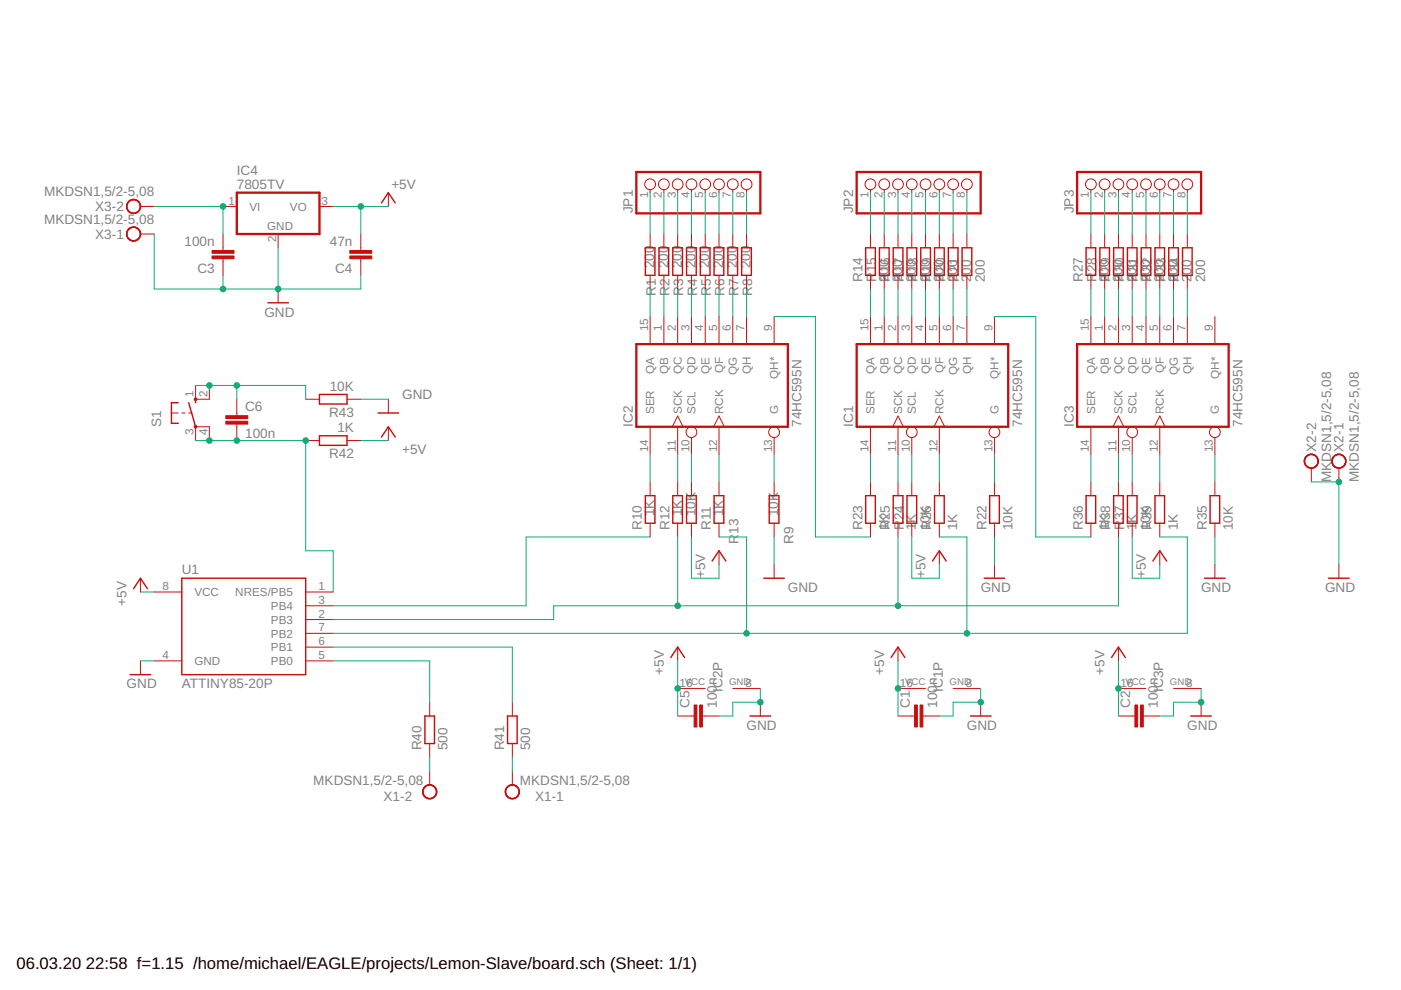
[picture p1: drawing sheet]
<svg xmlns="http://www.w3.org/2000/svg" width="297mm" height="210mm" viewBox="0 0 297 210" stroke-linecap="round" stroke-linejoin="round" font-family="sans-serif">
<g fill="none" stroke="#c90d0c" stroke-width=".49">
<path d="M134.9 36.5h26.3v8.7h-26.3zM181.6 36.5h26.3v8.7h-26.3zM228.4 36.5h26.3v8.7h-26.3zM50.2 40.9h17.5v8.7h-17.5zM134.9 73h32.1v17.5h-32.1zM181.6 73h32.2v17.5h-32.2zM228.4 73h32.1v17.5h-32.1z"/>
<circle cx="41.5" cy="90.5" r=".15"/>
<circle cx="41.5" cy="84.6" r=".15"/>
</g>
<g fill="none" stroke="#c90d0c" stroke-width=".21">
<path d="M29.8 43.8h2.9M29.8 49.6h2.9M47.3 43.8h2.9M47.3 49.6v3.5M47.3 54.9v3.5M59 49.6v2.9M67.7 43.8h3M76.5 49.6v3.5M76.5 54.9v3.5M82.3 40.9v2.9M137.8 40.2v.7M137.8 49.6v2.9"/>
<path d="M137.8 58.4v2.9M140.8 40.2v.7M140.8 49.6v2.9M140.8 58.4v2.9M143.7 40.2v.7M143.7 49.6v2.9M143.7 58.4v2.9M146.6 40.2v.7M146.6 49.6v2.9M146.6 58.4v2.9M149.5 40.2v.7M149.5 49.6v2.9"/>
<path d="M149.5 58.4v2.9M152.4 40.2v.7M152.4 49.6v2.9M152.4 58.4v2.9M155.4 40.2v.7M155.4 49.6v2.9M155.4 58.4v2.9M158.3 40.2v.7M158.3 49.6v2.9M158.3 58.4v2.9M184.6 40.2v.7M184.6 49.6v2.9"/>
<path d="M184.6 58.4v2.9M187.5 40.2v.7M187.5 49.6v2.9M187.5 58.4v2.9M190.4 40.2v.7M190.4 49.6v2.9M190.4 58.4v2.9M193.3 40.2v.7M193.3 49.6v2.9M193.3 58.4v2.9M196.2 40.2v.7M196.2 49.6v2.9"/>
<path d="M196.2 58.4v2.9M199.2 40.2v.7M199.2 49.6v2.9M199.2 58.4v2.9M202.1 40.2v.7M202.1 49.6v2.9M202.1 58.4v2.9M205 40.2v.7M205 49.6v2.9M205 58.4v2.9M231.3 40.2v.7M231.3 49.6v2.9"/>
<path d="M231.3 58.4v2.9M234.2 40.2v.7M234.2 49.6v2.9M234.2 58.4v2.9M237.1 40.2v.7M237.1 49.6v2.9M237.1 58.4v2.9M240.1 40.2v.7M240.1 49.6v2.9M240.1 58.4v2.9M243 40.2v.7M243 49.6v2.9"/>
<path d="M243 58.4v2.9M245.9 40.2v.7M245.9 49.6v2.9M245.9 58.4v2.9M248.8 40.2v.7M248.8 49.6v2.9M248.8 58.4v2.9M251.7 40.2v.7M251.7 49.6v2.9M251.7 58.4v2.9M59 61.3v2.9M137.8 67.1v5.9"/>
<path d="M140.8 67.1v5.9M143.7 67.1v5.9M146.6 67.1v5.9M149.5 67.1v5.9M152.4 67.1v5.9M155.4 67.1v5.9M158.3 67.1v5.9M164.1 67.1v5.9M184.6 67.1v5.9M187.5 67.1v5.9M190.4 67.1v5.9M193.3 67.1v5.9"/>
<path d="M196.2 67.1v5.9M199.2 67.1v5.9M202.1 67.1v5.9M205 67.1v5.9M210.8 67.1v5.9M231.3 67.1v5.9M234.2 67.1v5.9M237.1 67.1v5.9M240.1 67.1v5.9M243 67.1v5.9M245.9 67.1v5.9M248.8 67.1v5.9"/>
<path d="M251.7 67.1v5.9M257.6 67.1v5.9M36.3 87.6h1.5M38.5 87.6h.8M40 87.6h.7M41.5 81.7v2.9h2.9v-2.9M41.5 93.4v-2.9h2.9v2.9M50.2 84.6v3.6M50.2 89.9v3.5M64.8 84.6h2.9M64.8 93.4h2.9M73.6 84.6h2.9"/>
<path d="M73.6 93.4h2.9M82.3 84.6v3M82.3 90.5v2.9M137.8 90.5v5.8M142.5 90.5l1.2-2.3 1.1 2.3M143.7 90.5v5.8M146.6 92.8v3.5M151.3 90.5l1.1-2.3 1.2 2.3M152.4 90.5v5.8M164.1 92.8v3.5M184.6 90.5v5.8M189.3 90.5l1.1-2.3 1.1 2.3"/>
<path d="M190.4 90.5v5.8M193.3 92.8v3.5M198 90.5l1.2-2.3 1.1 2.3M199.2 90.5v5.8M210.8 92.8v3.5M231.3 90.5v5.8M236 90.5l1.1-2.3 1.2 2.3M237.1 90.5v5.8M240.1 92.8v3.5M244.8 90.5l1.1-2.3 1.1 2.3M245.9 90.5v5.8M257.6 92.8v3.5"/>
<path d="M278 99.3v2.9M283.9 99.3v2.9M137.8 102.2v2.9M137.8 110.9v3M143.7 102.2v2.9M143.7 110.9v3M146.6 102.2v2.9M146.6 110.9v3M152.4 102.2v2.9M152.4 110.9v3M152.4 116.8v2.9M164.1 102.2v2.9"/>
<path d="M164.1 110.9v3M164.1 119.7v2.9M184.6 102.2v2.9M184.6 110.9v3M190.4 102.2v2.9M190.4 110.9v3M193.3 102.2v2.9M193.3 110.9v3M199.2 102.2v2.9M199.2 110.9v3M199.2 116.8v2.9M210.8 102.2v2.9"/>
<path d="M210.8 110.9v3M210.8 119.7v2.9M231.3 102.2v2.9M231.3 110.9v3M237.1 102.2v2.9M237.1 110.9v3M240.1 102.2v2.9M240.1 110.9v3M245.9 102.2v2.9M245.9 110.9v3M245.9 116.8v2.9M257.6 102.2v2.9"/>
<path d="M257.6 110.9v3M257.6 119.7v2.9M283.9 119.7v2.9M29.8 122.6v2.9M32.7 125.5h5.8M64.8 137.2h5.9M64.8 134.3h5.9M64.8 131.4h5.9M64.8 128.4h5.9M64.8 125.5h5.9M143.7 137.2v2.9M190.4 137.2v2.9"/>
<path d="M237.1 137.2v2.9M29.8 140.1v2.9M32.7 140.1h5.8M64.8 140.1h5.9M91.1 148.9v2.9M91.1 157.6v3M108.6 148.9v2.9M108.6 157.6v3M143.7 146h5.8M143.7 151.8h3.5M148.9 151.8h3.5M155.4 146h5.8"/>
<path d="M161.2 148.9v2.9M190.4 146h5.8M190.4 151.8h3.5M195.7 151.8h3.5M202.1 146h5.8M207.9 148.9v2.9M237.1 146h5.9M237.1 151.8h3.5M242.4 151.8h3.5M248.8 146h5.9M254.7 148.9v2.9M91.1 163.5v2.9"/>
<path d="M108.6 163.5v2.9"/>
<circle cx="137.8" cy="39.1" r="1.14"/>
<circle cx="140.8" cy="39.1" r="1.14"/>
<circle cx="143.7" cy="39.1" r="1.14"/>
<circle cx="146.6" cy="39.1" r="1.14"/>
<circle cx="149.5" cy="39.1" r="1.14"/>
<circle cx="152.4" cy="39.1" r="1.14"/>
<circle cx="155.4" cy="39.1" r="1.14"/>
<circle cx="158.3" cy="39.1" r="1.14"/>
<circle cx="184.6" cy="39.1" r="1.14"/>
<circle cx="187.5" cy="39.1" r="1.14"/>
<circle cx="190.4" cy="39.1" r="1.14"/>
<circle cx="193.3" cy="39.1" r="1.14"/>
<circle cx="196.2" cy="39.1" r="1.14"/>
<circle cx="199.2" cy="39.1" r="1.14"/>
<circle cx="202.1" cy="39.1" r="1.14"/>
<circle cx="205" cy="39.1" r="1.14"/>
<circle cx="231.3" cy="39.1" r="1.14"/>
<circle cx="234.2" cy="39.1" r="1.14"/>
<circle cx="237.1" cy="39.1" r="1.14"/>
<circle cx="240.1" cy="39.1" r="1.14"/>
<circle cx="243" cy="39.1" r="1.14"/>
<circle cx="245.9" cy="39.1" r="1.14"/>
<circle cx="248.8" cy="39.1" r="1.14"/>
<circle cx="251.7" cy="39.1" r="1.14"/>
<circle cx="146.6" cy="91.6" r="1.14"/>
<circle cx="164.1" cy="91.6" r="1.14"/>
<circle cx="193.3" cy="91.6" r="1.14"/>
<circle cx="210.8" cy="91.6" r="1.14"/>
<circle cx="240.1" cy="91.6" r="1.14"/>
<circle cx="257.6" cy="91.6" r="1.14"/>
</g>
<g fill="none" stroke="#c90d0c" stroke-width=".3">
<path d="M80.9 43l1.4-2.1 1.5 2.1M136.8 52.5h2.1v5.9h-2.1zM139.7 52.5h2.1v5.9h-2.1zM142.6 52.5h2.1v5.9h-2.1zM145.6 52.5h2v5.9h-2zM148.5 52.5h2v5.9h-2zM151.4 52.5h2.1v5.9h-2.1zM154.3 52.5h2.1v5.9h-2.1zM157.2 52.5h2.1v5.9h-2.1zM183.5 52.5h2.1v5.9h-2.1zM186.5 52.5h2v5.9h-2zM189.4 52.5h2v5.9h-2z"/>
<path d="M192.3 52.5h2.1v5.9h-2.1zM195.2 52.5h2.1v5.9h-2.1zM198.1 52.5h2.1v5.9h-2.1zM201.1 52.5h2v5.9h-2zM204 52.5h2v5.9h-2zM230.3 52.5h2v5.9h-2zM233.2 52.5h2v5.9h-2zM236.1 52.5h2v5.9h-2zM239 52.5h2.1v5.9h-2.1zM242 52.5h2v5.9h-2zM244.9 52.5h2v5.9h-2zM247.8 52.5h2v5.9h-2z"/>
<path d="M250.7 52.5h2.1v5.9h-2.1zM56.8 64.2h4.4M37.8 85.4h-1.5v4.3h1.5M40 85.4l1.5 5.1M41.5 84.6v.8M67.7 92.4h5.9v2h-5.9zM67.7 83.6h5.9v2.1h-5.9zM80.2 87.6h4.3M80.9 92.7l1.4-2.2 1.5 2.2M136.8 105.1h2.1v5.8h-2.1zM142.6 105.1h2.1v5.8h-2.1zM145.6 105.1h2v5.8h-2z"/>
<path d="M151 119l1.4-2.2 1.5 2.2M151.4 105.1h2.1v5.8h-2.1zM163.1 105.1h2v5.8h-2zM183.5 105.1h2.1v5.8h-2.1zM189.4 105.1h2v5.8h-2zM192.3 105.1h2.1v5.8h-2.1zM197.7 119l1.5-2.2 1.4 2.2M198.1 105.1h2.1v5.8h-2.1zM209.8 105.1h2.1v5.8h-2.1zM230.3 105.1h2v5.8h-2zM236.1 105.1h2v5.8h-2zM239 105.1h2.1v5.8h-2.1z"/>
<path d="M244.4 119l1.5-2.2 1.5 2.2M244.9 105.1h2v5.8h-2zM256.6 105.1h2v5.8h-2zM28.3 124.8l1.5-2.2 1.4 2.2M38.5 122.6h26.3v20.4h-26.3zM142.2 139.4l1.5-2.2 1.4 2.2M161.9 122.6h4.4M188.9 139.4l1.5-2.2 1.5 2.2M208.7 122.6h4.3M235.7 139.4l1.4-2.2 1.5 2.2M255.4 122.6h4.4M281.7 122.6h4.3"/>
<path d="M27.6 143h4.4M90.1 151.8h2v5.8h-2zM107.6 151.8h2v5.8h-2zM159 151.8h4.4M205.7 151.8h4.4M252.5 151.8h4.3"/>
<circle cx="28.3" cy="43.8" r="1.46"/>
<circle cx="28.3" cy="49.6" r="1.46"/>
<circle cx="278" cy="97.8" r="1.46"/>
<circle cx="283.9" cy="97.8" r="1.46"/>
<circle cx="91.1" cy="167.9" r="1.46"/>
<circle cx="108.6" cy="167.9" r="1.46"/>
</g>
<g fill="#c90d0c" stroke="#c90d0c" stroke-width=".21">
<path d="M147.2 149.5h.6v4.6h-.6z"/>
<path d="M148.3 149.5h.6v4.6h-.6z"/>
<path d="M193.9 149.5h.6v4.6h-.6z"/>
<path d="M195.1 149.5h.6v4.6h-.6z"/>
<path d="M240.6 149.5h.6v4.6h-.6z"/>
<path d="M241.8 149.5h.6v4.6h-.6z"/>
<path d="M45 54.3h4.6v.6h-4.6z"/>
<path d="M45 53.1h4.6v.6h-4.6z"/>
<path d="M74.2 54.3h4.6v.6h-4.6z"/>
<path d="M74.2 53.1h4.6v.6h-4.6z"/>
<path d="M47.9 88.1h4.6v.6h-4.6z"/>
<path d="M47.9 89.3h4.6v.6h-4.6z"/>
</g>
<g fill="none" stroke="#0dab76" stroke-width=".21">
<path d="M32.7 49.6v11.7h43.8v-2.9M32.7 43.8h14.6v5.8M47.3 58.4v2.9M59 52.5v8.8M70.7 43.8h11.6M76.5 43.8v5.8M137.8 40.9v8.7M140.8 40.9v8.7M143.7 40.9v8.7M146.6 40.9v8.7M149.5 40.9v8.7M152.4 40.9v8.7"/>
<path d="M155.4 40.9v8.7M158.3 40.9v8.7M184.6 40.9v8.7M187.5 40.9v8.7M190.4 40.9v8.7M193.3 40.9v8.7M196.2 40.9v8.7M199.2 40.9v8.7M202.1 40.9v8.7M205 40.9v8.7M231.3 40.9v8.7M234.2 40.9v8.7"/>
<path d="M237.1 40.9v8.7M240.1 40.9v8.7M243 40.9v8.7M245.9 40.9v8.7M248.8 40.9v8.7M251.7 40.9v8.7M137.8 61.3v5.8M140.8 61.3v5.8M143.7 61.3v5.8M146.6 61.3v5.8M149.5 61.3v5.8M152.4 61.3v5.8"/>
<path d="M155.4 61.3v5.8M158.3 61.3v5.8M164.1 67.1h8.8v46.8h11.7M184.6 61.3v5.8M187.5 61.3v5.8M190.4 61.3v5.8M193.3 61.3v5.8M196.2 61.3v5.8M199.2 61.3v5.8M202.1 61.3v5.8M205 61.3v5.8M210.8 67.1h8.8v46.8h11.7"/>
<path d="M231.3 61.3v5.8M234.2 61.3v5.8M237.1 61.3v5.8M240.1 61.3v5.8M243 61.3v5.8M245.9 61.3v5.8M248.8 61.3v5.8M251.7 61.3v5.8M41.5 93.4h23.3v23.4h5.9v8.7M41.5 81.7h23.3v2.9M50.2 81.7v2.9M76.5 84.6h5.8"/>
<path d="M76.5 93.4h5.8M137.8 96.3v5.9M143.7 96.3v5.9M146.6 96.3v5.9M152.4 96.3v5.9M164.1 96.3v5.9M184.6 96.3v5.9M190.4 96.3v5.9M193.3 96.3v5.9M199.2 96.3v5.9M210.8 96.3v5.9M231.3 96.3v5.9"/>
<path d="M237.1 96.3v5.9M240.1 96.3v5.9M245.9 96.3v5.9M257.6 96.3v5.9M137.8 113.9h-26.3v14.5h-40.8M143.7 113.9v14.5M146.6 113.9v8.7h5.8v-2.9M152.4 113.9h5.9v20.4M164.1 113.9v5.8M190.4 113.9v14.5M193.3 113.9v8.7h5.9v-2.9M199.2 113.9h5.8v20.4"/>
<path d="M210.8 113.9v5.8M237.1 113.9v14.5h-119.7v3h-46.7M240.1 113.9v8.7h5.8v-2.9M245.9 113.9h5.8v20.4h-181M257.6 113.9v5.8M278 102.2h5.9v17.5M29.8 125.5h2.9M70.7 137.2h37.9v11.7M29.8 140.1h2.9M70.7 140.1h20.4v8.8M143.7 140.1v11.7M161.2 146v2.9h-5.8v2.9h-3"/>
<path d="M190.4 140.1v11.7M207.9 146v2.9h-5.8v2.9h-2.9M237.1 140.1v11.7M254.7 146v2.9h-5.9v2.9h-2.9M91.1 160.6v2.9M108.6 160.6v2.9"/>
</g>
<g fill="#0dab76" stroke="#0dab76" stroke-width=".21">
<circle cx="161.2" cy="148.9" r=".59"/>
<circle cx="207.9" cy="148.9" r=".59"/>
<circle cx="254.7" cy="148.9" r=".59"/>
<circle cx="283.9" cy="102.2" r=".59"/>
<circle cx="59" cy="61.3" r=".59"/>
<circle cx="47.3" cy="61.3" r=".59"/>
<circle cx="143.7" cy="146" r=".59"/>
<circle cx="190.4" cy="146" r=".59"/>
<circle cx="237.1" cy="146" r=".59"/>
<circle cx="76.5" cy="43.8" r=".59"/>
<circle cx="143.7" cy="128.4" r=".59"/>
<circle cx="190.4" cy="128.4" r=".59"/>
<circle cx="158.3" cy="134.3" r=".59"/>
<circle cx="205" cy="134.3" r=".59"/>
<circle cx="47.3" cy="43.8" r=".59"/>
<circle cx="44.4" cy="81.7" r=".59"/>
<circle cx="50.2" cy="81.7" r=".59"/>
<circle cx="44.4" cy="93.4" r=".59"/>
<circle cx="50.2" cy="93.4" r=".59"/>
<circle cx="64.8" cy="93.4" r=".59"/>
</g>
<g font-size="3.5">
<text x="3.5" y="205.4">06.03.20</text>
<text x="18.2" y="205.4">22:58 f=1.15 /home/michael/EAGLE/projects/Lemon-Slave/board.sch (Sheet: 1/1)</text>
</g>
<g font-size="2.9" fill="#808080">
<text x="9.3" y="41.6">MKDSN1,5/2-5,08</text>
<text x="50.2" y="40.1">7805TV</text>
<text x="50.2" y="37.2">IC4</text>
<text x="83" y="40">+5V</text>
<text x="9.3" y="47.4">MKDSN1,5/2-5,08</text>
<text x="20.2" y="44.8">X3-2</text>
<text x="134.2" y="45.2" transform="rotate(-90 134.2 45.2)">JP1</text>
<text x="180.9" y="45.2" transform="rotate(-90 180.9 45.2)">JP2</text>
<text x="227.6" y="45.2" transform="rotate(-90 227.6 45.2)">JP3</text>
<text x="20.2" y="50.6">X3-1</text>
<text x="39.1" y="52.1">100n</text>
<text x="69.9" y="52.1">47n</text>
<text x="41.9" y="57.9">C3</text>
<text x="71.1" y="57.9">C4</text>
<text x="138.7" y="56.9" transform="rotate(-90 138.7 56.9)">200</text>
<text x="141.6" y="56.9" transform="rotate(-90 141.6 56.9)">200</text>
<text x="144.6" y="56.9" transform="rotate(-90 144.6 56.9)">200</text>
<text x="147.5" y="56.9" transform="rotate(-90 147.5 56.9)">200</text>
<text x="150.4" y="56.9" transform="rotate(-90 150.4 56.9)">200</text>
<text x="153.3" y="56.9" transform="rotate(-90 153.3 56.9)">200</text>
<text x="156.2" y="56.9" transform="rotate(-90 156.2 56.9)">200</text>
<text x="159.2" y="56.9" transform="rotate(-90 159.2 56.9)">200</text>
<text x="182.8" y="59.8" transform="rotate(-90 182.8 59.8)">R14</text>
<text x="185.8" y="59.8" transform="rotate(-90 185.8 59.8)">R15</text>
<text x="188.4" y="59.8" transform="rotate(-90 188.4 59.8)">2</text>
<text x="188.4" y="58.2" transform="rotate(-90 188.4 58.2)">00</text>
<text x="188.7" y="59.8" transform="rotate(-90 188.7 59.8)">R16</text>
<text x="191.3" y="59.8" transform="rotate(-90 191.3 59.8)">2</text>
<text x="191.3" y="58.2" transform="rotate(-90 191.3 58.2)">00</text>
<text x="191.6" y="59.8" transform="rotate(-90 191.6 59.8)">R17</text>
<text x="194.2" y="59.8" transform="rotate(-90 194.2 59.8)">2</text>
<text x="194.2" y="58.2" transform="rotate(-90 194.2 58.2)">00</text>
<text x="194.5" y="59.8" transform="rotate(-90 194.5 59.8)">R18</text>
<text x="197.1" y="59.8" transform="rotate(-90 197.1 59.8)">2</text>
<text x="197.1" y="58.2" transform="rotate(-90 197.1 58.2)">00</text>
<text x="197.4" y="59.8" transform="rotate(-90 197.4 59.8)">R19</text>
<text x="200" y="59.8" transform="rotate(-90 200 59.8)">2</text>
<text x="200" y="58.2" transform="rotate(-90 200 58.2)">00</text>
<text x="200.4" y="59.8" transform="rotate(-90 200.4 59.8)">R20</text>
<text x="203" y="59.8" transform="rotate(-90 203 59.8)">2</text>
<text x="203" y="58.2" transform="rotate(-90 203 58.2)">00</text>
<text x="203.3" y="59.8" transform="rotate(-90 203.3 59.8)">R21</text>
<text x="205.9" y="59.8" transform="rotate(-90 205.9 59.8)">2</text>
<text x="205.9" y="58.2" transform="rotate(-90 205.9 58.2)">00</text>
<text x="208.8" y="59.8" transform="rotate(-90 208.8 59.8)">200</text>
<text x="229.6" y="59.8" transform="rotate(-90 229.6 59.8)">R27</text>
<text x="232.5" y="59.8" transform="rotate(-90 232.5 59.8)">R28</text>
<text x="235.1" y="59.8" transform="rotate(-90 235.1 59.8)">2</text>
<text x="235.1" y="58.2" transform="rotate(-90 235.1 58.2)">00</text>
<text x="235.4" y="59.8" transform="rotate(-90 235.4 59.8)">R29</text>
<text x="238" y="59.8" transform="rotate(-90 238 59.8)">2</text>
<text x="238" y="58.2" transform="rotate(-90 238 58.2)">00</text>
<text x="238.3" y="59.8" transform="rotate(-90 238.3 59.8)">R30</text>
<text x="240.9" y="59.8" transform="rotate(-90 240.9 59.8)">2</text>
<text x="240.9" y="58.2" transform="rotate(-90 240.9 58.2)">00</text>
<text x="241.2" y="59.8" transform="rotate(-90 241.2 59.8)">R31</text>
<text x="243.8" y="59.8" transform="rotate(-90 243.8 59.8)">2</text>
<text x="243.8" y="58.2" transform="rotate(-90 243.8 58.2)">00</text>
<text x="244.2" y="59.8" transform="rotate(-90 244.2 59.8)">R32</text>
<text x="246.8" y="59.8" transform="rotate(-90 246.8 59.8)">2</text>
<text x="246.8" y="58.2" transform="rotate(-90 246.8 58.2)">00</text>
<text x="247.1" y="59.8" transform="rotate(-90 247.1 59.8)">R33</text>
<text x="249.7" y="59.8" transform="rotate(-90 249.7 59.8)">2</text>
<text x="249.7" y="58.2" transform="rotate(-90 249.7 58.2)">00</text>
<text x="250" y="59.8" transform="rotate(-90 250 59.8)">R34</text>
<text x="252.6" y="59.8" transform="rotate(-90 252.6 59.8)">2</text>
<text x="252.6" y="58.2" transform="rotate(-90 252.6 58.2)">00</text>
<text x="255.5" y="59.8" transform="rotate(-90 255.5 59.8)">200</text>
<text x="139" y="62.7" transform="rotate(-90 139 62.7)">R1</text>
<text x="142" y="62.7" transform="rotate(-90 142 62.7)">R2</text>
<text x="144.9" y="62.7" transform="rotate(-90 144.9 62.7)">R3</text>
<text x="147.8" y="62.7" transform="rotate(-90 147.8 62.7)">R4</text>
<text x="150.7" y="62.7" transform="rotate(-90 150.7 62.7)">R5</text>
<text x="153.6" y="62.7" transform="rotate(-90 153.6 62.7)">R6</text>
<text x="156.6" y="62.7" transform="rotate(-90 156.6 62.7)">R7</text>
<text x="159.5" y="62.7" transform="rotate(-90 159.5 62.7)">R8</text>
<text x="56.1" y="67.1">GND</text>
<text x="69.9" y="82.9">10K</text>
<text x="52" y="87.1">C6</text>
<text x="69.8" y="88.4">R43</text>
<text x="85.3" y="84.6">GND</text>
<text x="34.2" y="90.5" transform="rotate(-90 34.2 90.5)">S1</text>
<text x="52" y="93">100n</text>
<text x="71.5" y="91.7">1K</text>
<text x="134.2" y="90.5" transform="rotate(-90 134.2 90.5)">IC2</text>
<text x="170" y="90.5" transform="rotate(-90 170 90.5)">74HC595N</text>
<text x="180.9" y="90.5" transform="rotate(-90 180.9 90.5)">IC1</text>
<text x="216.7" y="90.5" transform="rotate(-90 216.7 90.5)">74HC595N</text>
<text x="227.6" y="90.5" transform="rotate(-90 227.6 90.5)">IC3</text>
<text x="263.4" y="90.5" transform="rotate(-90 263.4 90.5)">74HC595N</text>
<text x="279" y="95.7" transform="rotate(-90 279 95.7)">X2-2</text>
<text x="284.9" y="95.7" transform="rotate(-90 284.9 95.7)">X2-1</text>
<text x="69.8" y="97.2">R42</text>
<text x="85.3" y="96.3">+5V</text>
<text x="282.3" y="102.2" transform="rotate(-90 282.3 102.2)">MKDSN1,5/2-5,08</text>
<text x="288.1" y="102.2" transform="rotate(-90 288.1 102.2)">MKDSN1,5/2-5,08</text>
<text x="136.1" y="112.4" transform="rotate(-90 136.1 112.4)">R10</text>
<text x="138.7" y="109.5" transform="rotate(-90 138.7 109.5)">1K</text>
<text x="142" y="112.4" transform="rotate(-90 142 112.4)">R12</text>
<text x="144.6" y="109.5" transform="rotate(-90 144.6 109.5)">1K</text>
<text x="147.5" y="109.5" transform="rotate(-90 147.5 109.5)">10K</text>
<text x="150.7" y="112.4" transform="rotate(-90 150.7 112.4)">R11</text>
<text x="153.3" y="109.5" transform="rotate(-90 153.3 109.5)">1K</text>
<text x="156.6" y="113.2" transform="rotate(-90 156.6 113.2)">13</text>
<text x="165" y="109.5" transform="rotate(-90 165 109.5)">10K</text>
<text x="182.8" y="112.4" transform="rotate(-90 182.8 112.4)">R23</text>
<text x="188.4" y="112.4" transform="rotate(-90 188.4 112.4)">1K</text>
<text x="188.7" y="112.4" transform="rotate(-90 188.7 112.4)">R25</text>
<text x="191.6" y="112.4" transform="rotate(-90 191.6 112.4)">R24</text>
<text x="194.2" y="112.4" transform="rotate(-90 194.2 112.4)">1</text>
<text x="194.2" y="110.8" transform="rotate(-90 194.2 110.8)">K</text>
<text x="197.1" y="112.4" transform="rotate(-90 197.1 112.4)">10K</text>
<text x="197.4" y="112.4" transform="rotate(-90 197.4 112.4)">R26</text>
<text x="203" y="112.4" transform="rotate(-90 203 112.4)">1K</text>
<text x="209.1" y="112.4" transform="rotate(-90 209.1 112.4)">R22</text>
<text x="214.6" y="112.4" transform="rotate(-90 214.6 112.4)">10K</text>
<text x="229.6" y="112.4" transform="rotate(-90 229.6 112.4)">R36</text>
<text x="235.1" y="112.4" transform="rotate(-90 235.1 112.4)">1K</text>
<text x="235.4" y="112.4" transform="rotate(-90 235.4 112.4)">R38</text>
<text x="238.3" y="112.4" transform="rotate(-90 238.3 112.4)">R37</text>
<text x="240.9" y="112.4" transform="rotate(-90 240.9 112.4)">1</text>
<text x="240.9" y="110.8" transform="rotate(-90 240.9 110.8)">K</text>
<text x="243.8" y="112.4" transform="rotate(-90 243.8 112.4)">10K</text>
<text x="244.2" y="112.4" transform="rotate(-90 244.2 112.4)">R39</text>
<text x="249.7" y="112.4" transform="rotate(-90 249.7 112.4)">1K</text>
<text x="255.9" y="112.4" transform="rotate(-90 255.9 112.4)">R35</text>
<text x="261.4" y="112.4" transform="rotate(-90 261.4 112.4)">10K</text>
<text x="156.6" y="115.3" transform="rotate(-90 156.6 115.3)">R</text>
<text x="168.2" y="115.3" transform="rotate(-90 168.2 115.3)">R9</text>
<text x="38.5" y="121.7">U1</text>
<text x="149.5" y="122.6" transform="rotate(-90 149.5 122.6)">+5V</text>
<text x="167" y="125.5">GND</text>
<text x="196.2" y="122.6" transform="rotate(-90 196.2 122.6)">+5V</text>
<text x="207.9" y="125.5">GND</text>
<text x="243" y="122.6" transform="rotate(-90 243 122.6)">+5V</text>
<text x="254.7" y="125.5">GND</text>
<text x="280.9" y="125.5">GND</text>
<text x="26.9" y="128.4" transform="rotate(-90 26.9 128.4)">+5V</text>
<text x="140.8" y="143" transform="rotate(-90 140.8 143)">+5V</text>
<text x="187.5" y="143" transform="rotate(-90 187.5 143)">+5V</text>
<text x="234.2" y="143" transform="rotate(-90 234.2 143)">+5V</text>
<text x="26.9" y="146">GND</text>
<text x="38.5" y="146">ATTINY85-20P</text>
<text x="153.2" y="146.7" transform="rotate(-90 153.2 146.7)">IC2P</text>
<text x="199.9" y="146.7" transform="rotate(-90 199.9 146.7)">IC1P</text>
<text x="246.6" y="146.7" transform="rotate(-90 246.6 146.7)">IC3P</text>
<text x="146.2" y="150.1" transform="rotate(-90 146.2 150.1)">C5</text>
<text x="152" y="150.1" transform="rotate(-90 152 150.1)">100n</text>
<text x="158.3" y="154.7">GND</text>
<text x="192.9" y="150.1" transform="rotate(-90 192.9 150.1)">C1</text>
<text x="198.7" y="150.1" transform="rotate(-90 198.7 150.1)">100n</text>
<text x="205" y="154.7">GND</text>
<text x="239.6" y="150.1" transform="rotate(-90 239.6 150.1)">C2</text>
<text x="245.5" y="150.1" transform="rotate(-90 245.5 150.1)">100n</text>
<text x="251.7" y="154.7">GND</text>
<text x="89.4" y="159.1" transform="rotate(-90 89.4 159.1)">R40</text>
<text x="94.9" y="159.1" transform="rotate(-90 94.9 159.1)">500</text>
<text x="106.9" y="159.1" transform="rotate(-90 106.9 159.1)">R41</text>
<text x="112.4" y="159.1" transform="rotate(-90 112.4 159.1)">500</text>
<text x="66.4" y="166.4">MKDSN1,5/2-5,08</text>
<text x="110.2" y="166.4">MKDSN1,5/2-5,08</text>
<text x="81.3" y="169.9">X1-2</text>
<text x="113.4" y="169.9">X1-1</text>
</g>
<g font-size="2.5" fill="#808080">
<text x="137.4" y="42" transform="rotate(-90 137.4 42)">1</text>
<text x="140.3" y="42" transform="rotate(-90 140.3 42)">2</text>
<text x="143.3" y="42" transform="rotate(-90 143.3 42)">3</text>
<text x="146.2" y="42" transform="rotate(-90 146.2 42)">4</text>
<text x="149.1" y="42" transform="rotate(-90 149.1 42)">5</text>
<text x="152" y="42" transform="rotate(-90 152 42)">6</text>
<text x="154.9" y="42" transform="rotate(-90 154.9 42)">7</text>
<text x="157.9" y="42" transform="rotate(-90 157.9 42)">8</text>
<text x="184.2" y="42" transform="rotate(-90 184.2 42)">1</text>
<text x="187.1" y="42" transform="rotate(-90 187.1 42)">2</text>
<text x="190" y="42" transform="rotate(-90 190 42)">3</text>
<text x="192.9" y="42" transform="rotate(-90 192.9 42)">4</text>
<text x="195.8" y="42" transform="rotate(-90 195.8 42)">5</text>
<text x="198.8" y="42" transform="rotate(-90 198.8 42)">6</text>
<text x="201.7" y="42" transform="rotate(-90 201.7 42)">7</text>
<text x="204.6" y="42" transform="rotate(-90 204.6 42)">8</text>
<text x="230.9" y="42" transform="rotate(-90 230.9 42)">1</text>
<text x="233.8" y="42" transform="rotate(-90 233.8 42)">2</text>
<text x="236.7" y="42" transform="rotate(-90 236.7 42)">3</text>
<text x="239.6" y="42" transform="rotate(-90 239.6 42)">4</text>
<text x="242.6" y="42" transform="rotate(-90 242.6 42)">5</text>
<text x="245.5" y="42" transform="rotate(-90 245.5 42)">6</text>
<text x="248.4" y="42" transform="rotate(-90 248.4 42)">7</text>
<text x="251.3" y="42" transform="rotate(-90 251.3 42)">8</text>
<text x="48.4" y="43.4">1</text>
<text x="52.9" y="44.6">VI</text>
<text x="61.5" y="44.6">VO</text>
<text x="68.1" y="43.4">3</text>
<text x="56.6" y="48.7">GND</text>
<text x="58.6" y="51.4" transform="rotate(-90 58.6 51.4)">2</text>
<text x="137.4" y="70.3" transform="rotate(-90 137.4 70.3)">15</text>
<text x="140.3" y="70.3" transform="rotate(-90 140.3 70.3)">1</text>
<text x="143.3" y="70.3" transform="rotate(-90 143.3 70.3)">2</text>
<text x="146.2" y="70.3" transform="rotate(-90 146.2 70.3)">3</text>
<text x="149.1" y="70.3" transform="rotate(-90 149.1 70.3)">4</text>
<text x="152" y="70.3" transform="rotate(-90 152 70.3)">5</text>
<text x="154.9" y="70.3" transform="rotate(-90 154.9 70.3)">6</text>
<text x="157.9" y="70.3" transform="rotate(-90 157.9 70.3)">7</text>
<text x="163.7" y="70.3" transform="rotate(-90 163.7 70.3)">9</text>
<text x="184.2" y="70.3" transform="rotate(-90 184.2 70.3)">15</text>
<text x="187.1" y="70.3" transform="rotate(-90 187.1 70.3)">1</text>
<text x="190" y="70.3" transform="rotate(-90 190 70.3)">2</text>
<text x="192.9" y="70.3" transform="rotate(-90 192.9 70.3)">3</text>
<text x="195.8" y="70.3" transform="rotate(-90 195.8 70.3)">4</text>
<text x="198.8" y="70.3" transform="rotate(-90 198.8 70.3)">5</text>
<text x="201.7" y="70.3" transform="rotate(-90 201.7 70.3)">6</text>
<text x="204.6" y="70.3" transform="rotate(-90 204.6 70.3)">7</text>
<text x="210.4" y="70.3" transform="rotate(-90 210.4 70.3)">9</text>
<text x="230.9" y="70.3" transform="rotate(-90 230.9 70.3)">15</text>
<text x="233.8" y="70.3" transform="rotate(-90 233.8 70.3)">1</text>
<text x="236.7" y="70.3" transform="rotate(-90 236.7 70.3)">2</text>
<text x="239.6" y="70.3" transform="rotate(-90 239.6 70.3)">3</text>
<text x="242.6" y="70.3" transform="rotate(-90 242.6 70.3)">4</text>
<text x="245.5" y="70.3" transform="rotate(-90 245.5 70.3)">5</text>
<text x="248.4" y="70.3" transform="rotate(-90 248.4 70.3)">6</text>
<text x="251.3" y="70.3" transform="rotate(-90 251.3 70.3)">7</text>
<text x="257.2" y="70.3" transform="rotate(-90 257.2 70.3)">9</text>
<text x="138.7" y="79.2" transform="rotate(-90 138.7 79.2)">QA</text>
<text x="141.6" y="79.2" transform="rotate(-90 141.6 79.2)">QB</text>
<text x="144.6" y="79.4" transform="rotate(-90 144.6 79.4)">QC</text>
<text x="147.5" y="79.4" transform="rotate(-90 147.5 79.4)">QD</text>
<text x="150.4" y="79.2" transform="rotate(-90 150.4 79.2)">QE</text>
<text x="153.3" y="79.1" transform="rotate(-90 153.3 79.1)">QF</text>
<text x="156.2" y="79.5" transform="rotate(-90 156.2 79.5)">QG</text>
<text x="159.2" y="79.4" transform="rotate(-90 159.2 79.4)">QH</text>
<text x="165" y="80.3" transform="rotate(-90 165 80.3)">QH*</text>
<text x="185.4" y="79.2" transform="rotate(-90 185.4 79.2)">QA</text>
<text x="188.4" y="79.2" transform="rotate(-90 188.4 79.2)">QB</text>
<text x="191.3" y="79.4" transform="rotate(-90 191.3 79.4)">QC</text>
<text x="194.2" y="79.4" transform="rotate(-90 194.2 79.4)">QD</text>
<text x="197.1" y="79.2" transform="rotate(-90 197.1 79.2)">QE</text>
<text x="200" y="79.1" transform="rotate(-90 200 79.1)">QF</text>
<text x="203" y="79.5" transform="rotate(-90 203 79.5)">QG</text>
<text x="205.9" y="79.4" transform="rotate(-90 205.9 79.4)">QH</text>
<text x="211.7" y="80.3" transform="rotate(-90 211.7 80.3)">QH*</text>
<text x="232.2" y="79.2" transform="rotate(-90 232.2 79.2)">QA</text>
<text x="235.1" y="79.2" transform="rotate(-90 235.1 79.2)">QB</text>
<text x="238" y="79.4" transform="rotate(-90 238 79.4)">QC</text>
<text x="240.9" y="79.4" transform="rotate(-90 240.9 79.4)">QD</text>
<text x="243.9" y="79.2" transform="rotate(-90 243.9 79.2)">QE</text>
<text x="246.8" y="79.1" transform="rotate(-90 246.8 79.1)">QF</text>
<text x="249.7" y="79.5" transform="rotate(-90 249.7 79.5)">QG</text>
<text x="252.6" y="79.4" transform="rotate(-90 252.6 79.4)">QH</text>
<text x="258.5" y="80.3" transform="rotate(-90 258.5 80.3)">QH*</text>
<text x="41" y="84.2" transform="rotate(-90 41 84.2)">1</text>
<text x="44" y="84.2" transform="rotate(-90 44 84.2)">2</text>
<text x="138.7" y="87.8" transform="rotate(-90 138.7 87.8)">SER</text>
<text x="144.6" y="87.8" transform="rotate(-90 144.6 87.8)">SCK</text>
<text x="147.5" y="87.8" transform="rotate(-90 147.5 87.8)">SCL</text>
<text x="153.3" y="87.8" transform="rotate(-90 153.3 87.8)">RCK</text>
<text x="165" y="87.8" transform="rotate(-90 165 87.8)">G</text>
<text x="185.4" y="87.8" transform="rotate(-90 185.4 87.8)">SER</text>
<text x="191.3" y="87.8" transform="rotate(-90 191.3 87.8)">SCK</text>
<text x="194.2" y="87.8" transform="rotate(-90 194.2 87.8)">SCL</text>
<text x="200" y="87.8" transform="rotate(-90 200 87.8)">RCK</text>
<text x="211.7" y="87.8" transform="rotate(-90 211.7 87.8)">G</text>
<text x="232.2" y="87.8" transform="rotate(-90 232.2 87.8)">SER</text>
<text x="238" y="87.8" transform="rotate(-90 238 87.8)">SCK</text>
<text x="240.9" y="87.8" transform="rotate(-90 240.9 87.8)">SCL</text>
<text x="246.8" y="87.8" transform="rotate(-90 246.8 87.8)">RCK</text>
<text x="258.5" y="87.8" transform="rotate(-90 258.5 87.8)">G</text>
<text x="41" y="92.3" transform="rotate(-90 41 92.3)">3</text>
<text x="44" y="92.3" transform="rotate(-90 44 92.3)">4</text>
<text x="137.4" y="95.9" transform="rotate(-90 137.4 95.9)">14</text>
<text x="143.3" y="95.7" transform="rotate(-90 143.3 95.7)">11</text>
<text x="146.2" y="95.9" transform="rotate(-90 146.2 95.9)">10</text>
<text x="152" y="95.9" transform="rotate(-90 152 95.9)">12</text>
<text x="163.7" y="95.9" transform="rotate(-90 163.7 95.9)">13</text>
<text x="184.2" y="95.9" transform="rotate(-90 184.2 95.9)">14</text>
<text x="190" y="95.7" transform="rotate(-90 190 95.7)">11</text>
<text x="192.9" y="95.9" transform="rotate(-90 192.9 95.9)">10</text>
<text x="198.8" y="95.9" transform="rotate(-90 198.8 95.9)">12</text>
<text x="210.4" y="95.9" transform="rotate(-90 210.4 95.9)">13</text>
<text x="230.9" y="95.9" transform="rotate(-90 230.9 95.9)">14</text>
<text x="236.7" y="95.7" transform="rotate(-90 236.7 95.7)">11</text>
<text x="239.6" y="95.9" transform="rotate(-90 239.6 95.9)">10</text>
<text x="245.5" y="95.9" transform="rotate(-90 245.5 95.9)">12</text>
<text x="257.2" y="95.9" transform="rotate(-90 257.2 95.9)">13</text>
<text x="34.5" y="125.1">8</text>
<text x="67.5" y="125.1">1</text>
<text x="41.2" y="126.4">VCC</text>
<text x="49.9" y="126.4">NRES/PB5</text>
<text x="57.5" y="129.3">PB4</text>
<text x="67.5" y="131">2</text>
<text x="67.5" y="128">3</text>
<text x="57.5" y="135.2">PB2</text>
<text x="57.5" y="132.2">PB3</text>
<text x="67.5" y="136.8">6</text>
<text x="67.5" y="133.9">7</text>
<text x="34.5" y="139.7">4</text>
<text x="41.2" y="141">GND</text>
<text x="57.5" y="141">PB0</text>
<text x="57.5" y="138.1">PB1</text>
<text x="67.5" y="139.7">5</text>
<text x="144.1" y="145.6">16</text>
<text x="158" y="145.6">8</text>
<text x="190.8" y="145.6">16</text>
<text x="204.8" y="145.6">8</text>
<text x="237.5" y="145.6">16</text>
<text x="251.5" y="145.6">8</text>
</g>
<g font-size="2.1" fill="#808080">
<text x="145.2" y="145.2">VCC</text>
<text x="154.6" y="145.2">GND</text>
<text x="191.9" y="145.2">VCC</text>
<text x="201.3" y="145.2">GND</text>
<text x="238.6" y="145.2">VCC</text>
<text x="248" y="145.2">GND</text>
</g>
</svg>
